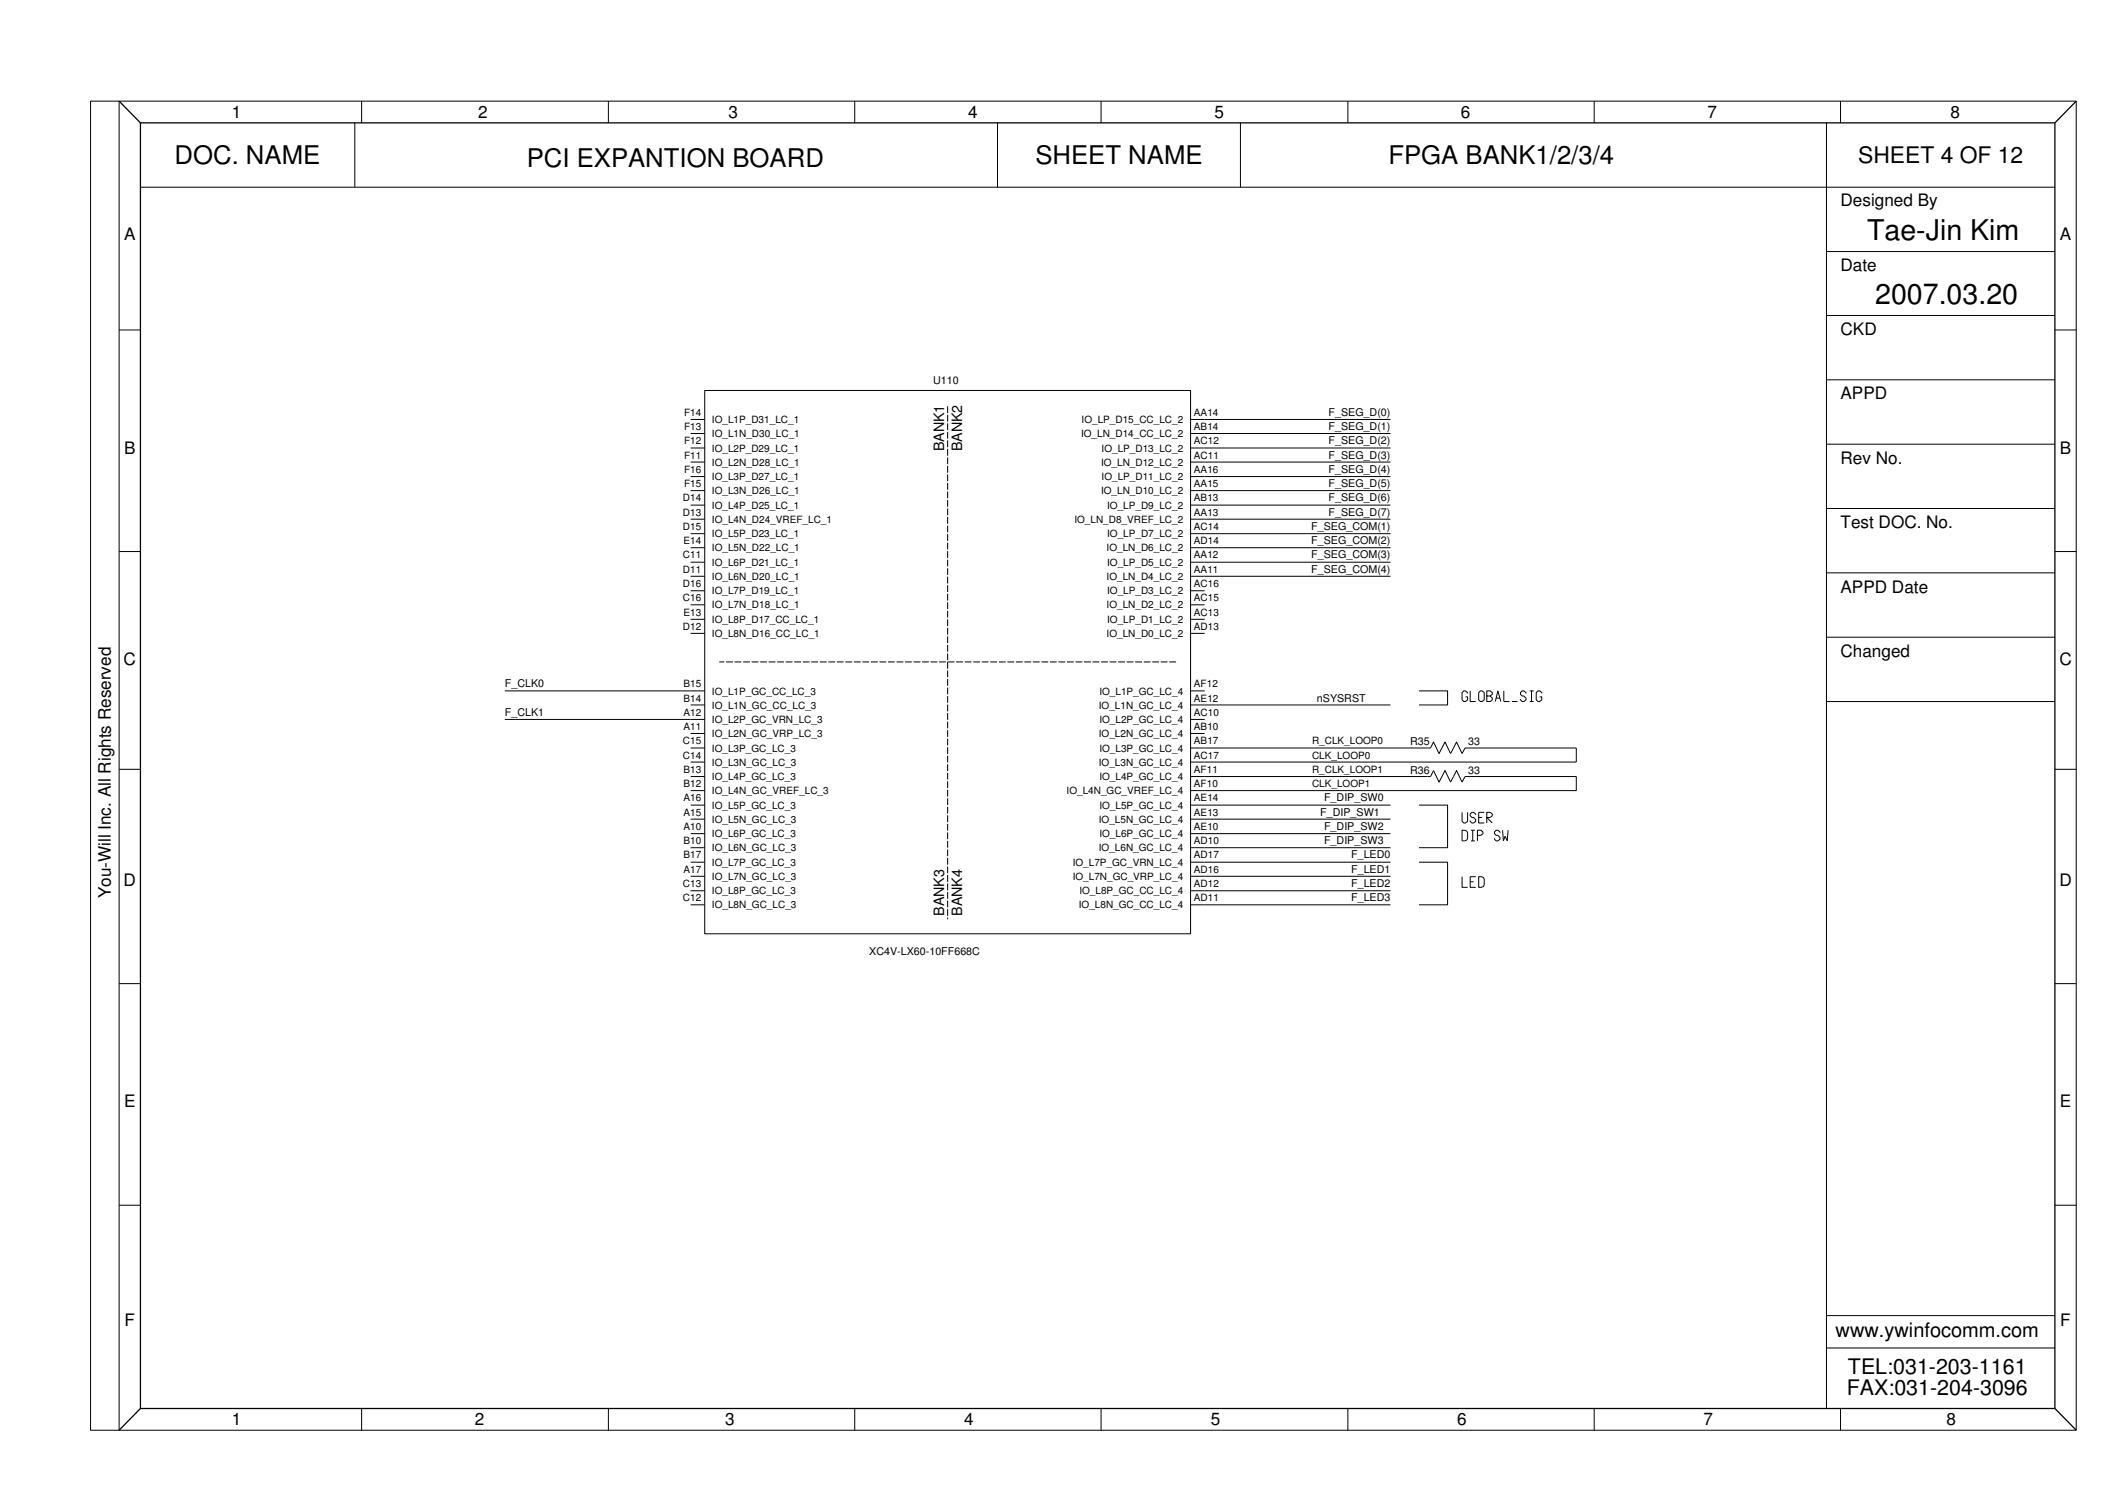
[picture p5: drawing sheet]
<svg xmlns="http://www.w3.org/2000/svg" width="420mm" height="297mm" viewBox="0 0 420 297" stroke-linecap="round" stroke-linejoin="round" font-family="sans-serif">
<g fill="none" stroke="#000" stroke-width=".2">
<path d="M23.7 20.1h-5.7v264.1h5.7M23.7 20.1h388.8v264.1h-388.8zM27.9 37.2h380.3M70.5 24.4v12.8M71.8 20.1v4.3M120.9 20.1v4.3M169.8 20.1v4.3M198.2 24.4v12.8M218.7 20.1v4.3M246.4 24.4v12.8M267.8 20.1v4.3M316.7 20.1v4.3"/>
<path d="M362.8 24.4v255.5M365.6 20.1v4.3M362.8 50h45.4M23.7 65.6h4.2M140 77.6h96.5v107.9h-96.5zM362.8 62.7h45.4M362.8 75.5h45.4M408.2 65.6h4.3M137.2 83.3h2.8M137.2 86.1h2.8M137.2 89h2.8M137.2 91.8h2.8"/>
<path d="M137.2 94.7h2.8M137.2 97.5h2.8M188.3 80.7v1.4M188.3 82.4v1.4M188.3 84.1v1.4M188.3 85.8v1.4M188.3 87.5v1.3M188.3 89.2v1.3M188.3 90.9v1.3M188.3 92.6v1.3M188.3 94.3v1.3M188.3 96v1.3"/>
<path d="M188.3 97.6v1.4M188.3 99.3v1.4M236.5 83.3h39.7M236.5 86.1h39.7M236.5 89h39.7M236.5 91.8h39.7M236.5 94.7h39.7M236.5 97.5h39.7M362.8 88.3h45.4M23.7 109.6h4.2M137.2 100.4h2.8M137.2 103.2h2.8"/>
<path d="M137.2 106h2.8M137.2 108.8h2.8M137.2 111.7h2.8M137.2 114.5h2.8M137.2 117.4h2.8M188.3 101v1.4M188.3 102.7v1.4M188.3 104.4v1.4M188.3 106.1v1.4M188.3 107.8v1.4M188.3 109.5v1.4M188.3 111.2v1.4"/>
<path d="M188.3 112.9v1.3M188.3 114.6v1.3M188.3 116.3v1.3M188.3 118v1.3M188.3 119.7v1.3M236.5 100.4h39.7M236.5 103.2h39.7M236.5 106h39.7M236.5 108.8h39.7M236.5 111.7h39.7M236.5 114.5h39.7M236.5 117.4h2.8"/>
<path d="M362.8 101h45.4M362.8 113.8h45.4M408.2 109.6h4.3M100.3 137.3h39.7M137.2 120.2h2.8M137.2 123h2.8M137.2 125.8h2.8M142.9 131.5h1M144.2 131.5h1.4M145.9 131.5h1.4M147.6 131.5h1.4M149.3 131.5h1.4"/>
<path d="M151 131.5h1.4M152.7 131.5h1.4M154.4 131.5h1.3M156.1 131.5h1.3M157.8 131.5h1.3M159.5 131.5h1.3M161.2 131.5h1.3M162.9 131.5h1.3M164.6 131.5h1.3M166.2 131.5h1.4M167.9 131.5h1.4M169.6 131.5h1.4"/>
<path d="M171.3 131.5h1.4M173 131.5h1.4M174.7 131.5h1.4M176.4 131.5h1.4M178.1 131.5h1.4M179.8 131.5h1.3M181.5 131.5h1.3M183.2 131.5h1.3M184.9 131.5h1.3M186.6 131.5h1.3M188.3 121.4v1.3M188.3 123v1.4"/>
<path d="M188.3 124.7v1.4M188.3 126.4v1.4M188.3 128.1v1.4M188.3 129.8v1.4M188.3 133.2v1.4M188.3 134.9v1.4M188.3 136.6v1.4M188.3 138.3v1.3M188.3 140v1.3M189.6 131.5h-1.3v1.4M190 131.5h1.3M191.6 131.5h1.4"/>
<path d="M193.3 131.5h1.4M195 131.5h1.4M196.7 131.5h1.4M198.4 131.5h1.4M200.1 131.5h1.4M201.8 131.5h1.4M203.5 131.5h1.4M205.2 131.5h1.3M206.9 131.5h1.3M208.6 131.5h1.3M210.3 131.5h1.3M212 131.5h1.3"/>
<path d="M213.7 131.5h1.3M215.4 131.5h1.3M217 131.5h1.4M218.7 131.5h1.4M220.4 131.5h1.4M222.1 131.5h1.4M223.8 131.5h1.4M225.5 131.5h1.4M227.2 131.5h1.4M228.9 131.5h1.4M230.6 131.5h1.3M232.3 131.5h1.3"/>
<path d="M236.5 120.2h2.8M236.5 123h2.8M236.5 125.8h2.8M236.5 137.3h2.8M281.9 137.3h5.7v2.8h-5.7M291.6 137.8v-.2l-.5-.3h-.3l-.4 .3v1.5l.4 .3h.3l.5-.3v-.6h-.5M292.1 137.3v2.1h1.1M293.8 137.6l.3-.3h.3l.5 .3v1.5l-.5 .3h-.3l-.3-.3zM295.4 138.3h.6l.5-.3v-.4l-.5-.3h-.6v2.1h.6l.5-.3v-.4l-.5-.4M297.1 139.4l.5-2.1 .6 2.1M297.2 138.7h.8M298.7 137.3v2.1h1.1"/>
<path d="M300.4 139.4h1.1M303.1 137.8v-.2l-.4-.3h-.3l-.4 .3v.4l.4 .3h.3l.4 .4v.4l-.4 .3h-.3l-.4-.5M303.9 137.3h.8M303.9 139.4h.8M304.3 137.3v2.1M306.3 137.8v-.2l-.4-.3h-.4l-.3 .3v1.5l.3 .3h.4l.4-.3v-.6h-.4M362.8 126.6h45.4M362.8 139.4h45.4M23.7 152.9h4.2M100.3 142.9h39.7M137.2 140.1h2.8M137.2 145.7h2.8"/>
<path d="M137.2 148.6h2.8M137.2 151.4h2.8M137.2 154.3h2.8M137.2 157.1h2.8M137.2 160h2.8M188.3 141.7v1.3M188.3 143.4v1.3M188.3 145.1v1.3M188.3 146.8v1.3M188.3 148.4v1.4M188.3 150.1v1.4M188.3 151.8v1.4"/>
<path d="M188.3 153.5v1.4M188.3 155.2v1.4M188.3 156.9v1.4M188.3 158.6v1.4M236.5 154.3h47.7l.6-1.2 1.1 2.3 1.2-2.3 1.1 2.3 1.1-2.3 1.1 2.3 .6-1.1h22.1v2.8h-76.6M236.5 148.6h47.7l.6-1.2 1.1 2.3 1.2-2.3 1.1 2.3 1.1-2.3 1.1 2.3 .6-1.1h22.1v2.8h-76.6M236.5 140.1h39.7M236.5 142.9h2.8M236.5 145.7h2.8M236.5 160h39.7M281.9 160h5.7v8.4h-5.7M408.2 152.9h4.3"/>
<path d="M137.2 162.8h2.8M137.2 165.6h2.8M137.2 168.4h2.8M137.2 171.3h2.8M137.2 174.1h2.8M137.2 177h2.8M137.2 179.8h2.8M188.3 160.3v1.4M188.3 162v1.4M188.3 163.7v1.3M188.3 165.4v1.3M188.3 167.1v1.3"/>
<path d="M188.3 168.8v1.3M188.3 170.5v1.3M188.3 172.2v1.3M188.3 173.8v1.4M188.3 175.5v1.4M188.3 177.2v1.4M188.3 178.9v1.4M236.5 162.8h39.7M236.5 165.6h39.7M236.5 168.4h39.7M236.5 171.3h39.7M236.5 174.1h39.7"/>
<path d="M236.5 177h39.7M236.5 179.8h39.7M281.9 171.3h5.7v8.5h-5.7M290.4 161.4v1.8l.4 .3h.3l.5-.3v-1.8M290.4 174.2v2.1h1.2M290.4 165l1 .1 .2 .4v1.1l-.2 .3-.4 .2h-.6zM292.1 175.2h.6M292.2 167.1h.8M292.2 165h.8M292.6 165v2.1M293.2 161.9v-.2l-.5-.3h-.3l-.3 .3v.4l.3 .3h.3l.5 .4v.4l-.5 .3h-.3l-.3-.5M293.2 174.2h-1.1v2.1h1.1"/>
<path d="M293.5 166h.7l.4-.4v-.3l-.4-.3h-.7v2.1M293.8 174.2l.9 .2 .2 .3v1.1l-.2 .3-.4 .2h-.5zM293.8 162.4h.6M294.9 161.4h-1.1v2.1h1.1M295.4 163.5v-2.1h.6l.5 .3v.4l-.5 .3h-.6l1.1 1.1M298 165.5v-.2l-.4-.3h-.4l-.3 .3v.3l.3 .4h.4l.4 .4v.3l-.4 .4h-.4l-.3-.5M298.5 165l.2 2.1 .3-1 .4 1 .2-2.1M23.7 195.4h4.2M188.3 180.6v1.4M188.3 182.3v.4M408.2 195.4h4.3M23.7 239.5h4.2"/>
<path d="M408.2 239.5h4.3M71.8 279.9v4.3M120.9 279.9v4.3M169.8 279.9v4.3M218.7 279.9v4.3M267.8 279.9v4.3M316.7 279.9v4.3M362.8 267.8h45.4M362.8 261.4h45.4M365.6 279.9v4.3"/>
</g>
<path d="M23.7 20.1l4.2 4.3M408.2 24.4h-380.3v255.5h380.3M408.2 24.4v255.5M412.5 20.1l-4.3 4.3M27.9 279.9l-4.2 4.3M408.2 279.9l4.3 4.3" fill="none" stroke="#000" stroke-width=".25"/>
<g font-size="5.7">
<text x="370.9" y="47.6">Tae-Jin Kim</text>
<text x="372.5" y="60.4">2007.03.20</text>
</g>
<g font-size="5.1">
<text x="34.7" y="32.6">DOC. NAME</text>
<text x="104.6" y="33.2">PCI EXPANTION BOARD</text>
<text x="205.7" y="32.6">SHEET NAME</text>
<text x="275.8" y="32.6">FPGA BANK1/2/3/4</text>
</g>
<text font-size="4.5" x="369.1" y="32.4">SHEET 4 OF 12</text>
<g font-size="4.3">
<text x="367.1" y="272.9">TEL:031-203-1161</text>
<text x="366.9" y="277.2">FAX:031-204-3096</text>
</g>
<text font-size="4" x="364.6" y="265.7">www.ywinfocomm.com</text>
<g font-size="3.4">
<text x="46.1" y="23.5">1</text>
<text x="95" y="23.5">2</text>
<text x="144.7" y="23.5">3</text>
<text x="192.3" y="23.5">4</text>
<text x="241.2" y="23.5">5</text>
<text x="290.2" y="23.5">6</text>
<text x="339.2" y="23.5">7</text>
<text x="387.5" y="23.5">8</text>
<text x="365.6" y="41">Designed By</text>
<text x="24.6" y="47.7">A</text>
<text x="409.2" y="47.7">A</text>
<text x="365.6" y="53.8">Date</text>
<text x="365.6" y="66.6">CKD</text>
<text x="365.6" y="79.4">APPD</text>
<text x="24.6" y="90.2">B</text>
<text x="365.6" y="92.2">Rev No.</text>
<text x="409.2" y="90.2">B</text>
<text x="365.6" y="104.9">Test DOC. No.</text>
<text x="365.6" y="117.7">APPD Date</text>
<text x="365.6" y="130.5">Changed</text>
<text x="24.6" y="132.1">C</text>
<text x="409.1" y="132.1">C</text>
<text x="22" y="178.5" transform="rotate(-90 22 178.5)">You-Will Inc. All Rights Reserved</text>
<text x="24.6" y="176.1">D</text>
<text x="409.1" y="176.1">D</text>
<text x="24.6" y="220">E</text>
<text x="409.2" y="220">E</text>
<text x="24.7" y="263.4">F</text>
<text x="409.3" y="263.4">F</text>
<text x="46.1" y="283.2">1</text>
<text x="94.3" y="283.2">2</text>
<text x="144" y="283.2">3</text>
<text x="191.5" y="283.2">4</text>
<text x="240.6" y="283.2">5</text>
<text x="289.5" y="283.2">6</text>
<text x="338.4" y="283.2">7</text>
<text x="386.7" y="283.2">8</text>
</g>
<g font-size="2.8">
<text x="187.6" y="89.7" transform="rotate(-90 187.6 89.7)">BANK1</text>
<text x="191.1" y="89.7" transform="rotate(-90 191.1 89.7)">BANK2</text>
<text x="187.6" y="182" transform="rotate(-90 187.6 182)">BANK3</text>
<text x="191.1" y="182" transform="rotate(-90 191.1 182)">BANK4</text>
</g>
<g font-size="2.1">
<text x="185.4" y="76.2">U110</text>
<text x="263.9" y="82.6">F_SEG_D(0)</text>
<text x="263.9" y="85.5">F_SEG_D(1)</text>
<text x="263.9" y="88.3">F_SEG_D(2)</text>
<text x="263.9" y="91.1">F_SEG_D(3)</text>
<text x="263.9" y="93.9">F_SEG_D(4)</text>
<text x="263.9" y="96.8">F_SEG_D(5)</text>
<text x="263.9" y="99.6">F_SEG_D(6)</text>
<text x="260.5" y="105.3">F_SEG_COM(1)</text>
<text x="263.9" y="102.5">F_SEG_D(7)</text>
<text x="260.5" y="108.1">F_SEG_COM(2)</text>
<text x="260.5" y="110.9">F_SEG_COM(3)</text>
<text x="260.5" y="113.8">F_SEG_COM(4)</text>
<text x="100.3" y="136.5">F_CLK0</text>
<text x="100.3" y="142.2">F_CLK1</text>
<text x="261.6" y="139.4">nSYSRST</text>
<text x="280.1" y="148.1">R35</text>
<text x="291.6" y="148.1">33</text>
<text x="280.1" y="153.7">R36</text>
<text x="291.6" y="153.7">33</text>
<text x="263" y="159.2">F_DIP_SW0</text>
<text x="262.3" y="162.1">F_DIP_SW1</text>
<text x="263" y="167.8">F_DIP_SW3</text>
<text x="263" y="164.9">F_DIP_SW2</text>
<text x="268.4" y="170.5">F_LED0</text>
<text x="268.4" y="173.4">F_LED1</text>
<text x="268.4" y="176.3">F_LED2</text>
<text x="268.4" y="179.1">F_LED3</text>
<text x="172.7" y="189.8">XC4V-LX60-10FF668C</text>
</g>
<g font-size="2">
<text x="135.9" y="82.6">F14</text>
<text x="237.2" y="82.6">AA14</text>
<text x="135.9" y="85.5">F13</text>
<text x="135.9" y="88.3">F12</text>
<text x="141.4" y="84.1">IO_L1P_D31_LC_1</text>
<text x="141.4" y="86.9">IO_L1N_D30_LC_1</text>
<text x="141.4" y="89.7">IO_L2P_D29_LC_1</text>
<text x="214.8" y="86.9">IO_LN_D14_CC_LC_2</text>
<text x="214.9" y="84.1">IO_LP_D15_CC_LC_2</text>
<text x="218.8" y="89.7">IO_LP_D13_LC_2</text>
<text x="237.2" y="88.3">AC12</text>
<text x="237.2" y="85.5">AB14</text>
<text x="135.9" y="93.9">F16</text>
<text x="135.9" y="91.1">F11</text>
<text x="141.4" y="95.4">IO_L3P_D27_LC_1</text>
<text x="141.4" y="92.5">IO_L2N_D28_LC_1</text>
<text x="218.7" y="92.5">IO_LN_D12_LC_2</text>
<text x="218.8" y="95.4">IO_LP_D11_LC_2</text>
<text x="237.2" y="93.9">AA16</text>
<text x="237.2" y="91.1">AC11</text>
<text x="135.7" y="99.6">D14</text>
<text x="135.9" y="96.8">F15</text>
<text x="141.4" y="98.2">IO_L3N_D26_LC_1</text>
<text x="141.4" y="101.1">IO_L4P_D25_LC_1</text>
<text x="218.7" y="98.2">IO_LN_D10_LC_2</text>
<text x="219.9" y="101.1">IO_LP_D9_LC_2</text>
<text x="237.2" y="99.6">AB13</text>
<text x="237.2" y="96.8">AA15</text>
<text x="135.7" y="105.3">D15</text>
<text x="135.7" y="102.5">D13</text>
<text x="141.4" y="106.8">IO_L5P_D23_LC_1</text>
<text x="141.4" y="103.9">IO_L4N_D24_VREF_LC_1</text>
<text x="213.4" y="103.9">IO_LN_D8_VREF_LC_2</text>
<text x="219.9" y="106.8">IO_LP_D7_LC_2</text>
<text x="237.2" y="105.3">AC14</text>
<text x="237.2" y="102.5">AA13</text>
<text x="135.7" y="113.8">D11</text>
<text x="135.7" y="110.9">C11</text>
<text x="135.8" y="108.1">E14</text>
<text x="141.4" y="112.4">IO_L6P_D21_LC_1</text>
<text x="141.4" y="109.5">IO_L5N_D22_LC_1</text>
<text x="219.8" y="109.5">IO_LN_D6_LC_2</text>
<text x="219.9" y="112.4">IO_LP_D5_LC_2</text>
<text x="237.2" y="110.9">AA12</text>
<text x="237.2" y="113.8">AA11</text>
<text x="237.2" y="108.1">AD14</text>
<text x="135.7" y="116.6">D16</text>
<text x="135.7" y="119.5">C16</text>
<text x="141.4" y="115.2">IO_L6N_D20_LC_1</text>
<text x="141.4" y="118.1">IO_L7P_D19_LC_1</text>
<text x="219.8" y="115.2">IO_LN_D4_LC_2</text>
<text x="219.9" y="118.1">IO_LP_D3_LC_2</text>
<text x="237.2" y="116.6">AC16</text>
<text x="237.2" y="119.5">AC15</text>
<text x="135.7" y="125.2">D12</text>
<text x="135.8" y="122.4">E13</text>
<text x="141.4" y="123.8">IO_L8P_D17_CC_LC_1</text>
<text x="141.4" y="120.9">IO_L7N_D18_LC_1</text>
<text x="219.8" y="120.9">IO_LN_D2_LC_2</text>
<text x="219.9" y="123.8">IO_LP_D1_LC_2</text>
<text x="237.2" y="122.4">AC13</text>
<text x="237.2" y="125.2">AD13</text>
<text x="141.4" y="126.6">IO_L8N_D16_CC_LC_1</text>
<text x="219.8" y="126.6">IO_LN_D0_LC_2</text>
<text x="135.8" y="136.5">B15</text>
<text x="141.4" y="138">IO_L1P_GC_CC_LC_3</text>
<text x="218.4" y="138">IO_L1P_GC_LC_4</text>
<text x="237.2" y="136.5">AF12</text>
<text x="135.8" y="139.4">B14</text>
<text x="135.8" y="142.2">A12</text>
<text x="141.4" y="140.8">IO_L1N_GC_CC_LC_3</text>
<text x="141.4" y="143.7">IO_L2P_GC_VRN_LC_3</text>
<text x="218.3" y="140.8">IO_L1N_GC_LC_4</text>
<text x="218.4" y="143.7">IO_L2P_GC_LC_4</text>
<text x="237.2" y="139.4">AE12</text>
<text x="237.2" y="142.2">AC10</text>
<text x="135.7" y="147.9">C15</text>
<text x="135.8" y="145.1">A11</text>
<text x="141.4" y="146.5">IO_L2N_GC_VRP_LC_3</text>
<text x="141.4" y="149.3">IO_L3P_GC_LC_3</text>
<text x="218.3" y="146.5">IO_L2N_GC_LC_4</text>
<text x="218.4" y="149.3">IO_L3P_GC_LC_4</text>
<text x="237.2" y="145.1">AB10</text>
<text x="237.2" y="147.9">AB17</text>
<text x="260.6" y="147.9">R_CLK_LOOP0</text>
<text x="135.7" y="150.7">C14</text>
<text x="135.8" y="153.5">B13</text>
<text x="141.4" y="152.1">IO_L3N_GC_LC_3</text>
<text x="141.4" y="155">IO_L4P_GC_LC_3</text>
<text x="218.3" y="152.1">IO_L3N_GC_LC_4</text>
<text x="218.4" y="155">IO_L4P_GC_LC_4</text>
<text x="237.2" y="150.7">AC17</text>
<text x="237.2" y="153.5">AF11</text>
<text x="260.6" y="153.5">R_CLK_LOOP1</text>
<text x="260.6" y="150.7">CLK_LOOP0</text>
<text x="135.8" y="159.2">A16</text>
<text x="135.8" y="156.4">B12</text>
<text x="141.4" y="160.7">IO_L5P_GC_LC_3</text>
<text x="141.4" y="157.8">IO_L4N_GC_VREF_LC_3</text>
<text x="211.9" y="157.8">IO_L4N_GC_VREF_LC_4</text>
<text x="218.4" y="160.7">IO_L5P_GC_LC_4</text>
<text x="237.2" y="159.2">AE14</text>
<text x="237.2" y="156.4">AF10</text>
<text x="260.6" y="156.4">CLK_LOOP1</text>
<text x="135.8" y="167.8">B10</text>
<text x="135.8" y="164.9">A10</text>
<text x="135.8" y="162.1">A15</text>
<text x="141.4" y="166.4">IO_L6P_GC_LC_3</text>
<text x="141.4" y="163.5">IO_L5N_GC_LC_3</text>
<text x="218.3" y="163.5">IO_L5N_GC_LC_4</text>
<text x="218.4" y="166.4">IO_L6P_GC_LC_4</text>
<text x="237.2" y="167.8">AD10</text>
<text x="237.2" y="162.1">AE13</text>
<text x="237.2" y="164.9">AE10</text>
<text x="135.8" y="170.5">B17</text>
<text x="135.8" y="173.4">A17</text>
<text x="141.4" y="172">IO_L7P_GC_LC_3</text>
<text x="141.4" y="169.2">IO_L6N_GC_LC_3</text>
<text x="213.1" y="172">IO_L7P_GC_VRN_LC_4</text>
<text x="218.3" y="169.2">IO_L6N_GC_LC_4</text>
<text x="237.2" y="170.5">AD17</text>
<text x="237.2" y="173.4">AD16</text>
<text x="135.7" y="179.1">C12</text>
<text x="135.7" y="176.3">C13</text>
<text x="141.4" y="177.7">IO_L8P_GC_LC_3</text>
<text x="141.4" y="174.8">IO_L7N_GC_LC_3</text>
<text x="213.1" y="174.8">IO_L7N_GC_VRP_LC_4</text>
<text x="214.4" y="177.7">IO_L8P_GC_CC_LC_4</text>
<text x="237.2" y="176.3">AD12</text>
<text x="237.2" y="179.1">AD11</text>
<text x="141.4" y="180.5">IO_L8N_GC_LC_3</text>
<text x="214.3" y="180.5">IO_L8N_GC_CC_LC_4</text>
</g>
</svg>
